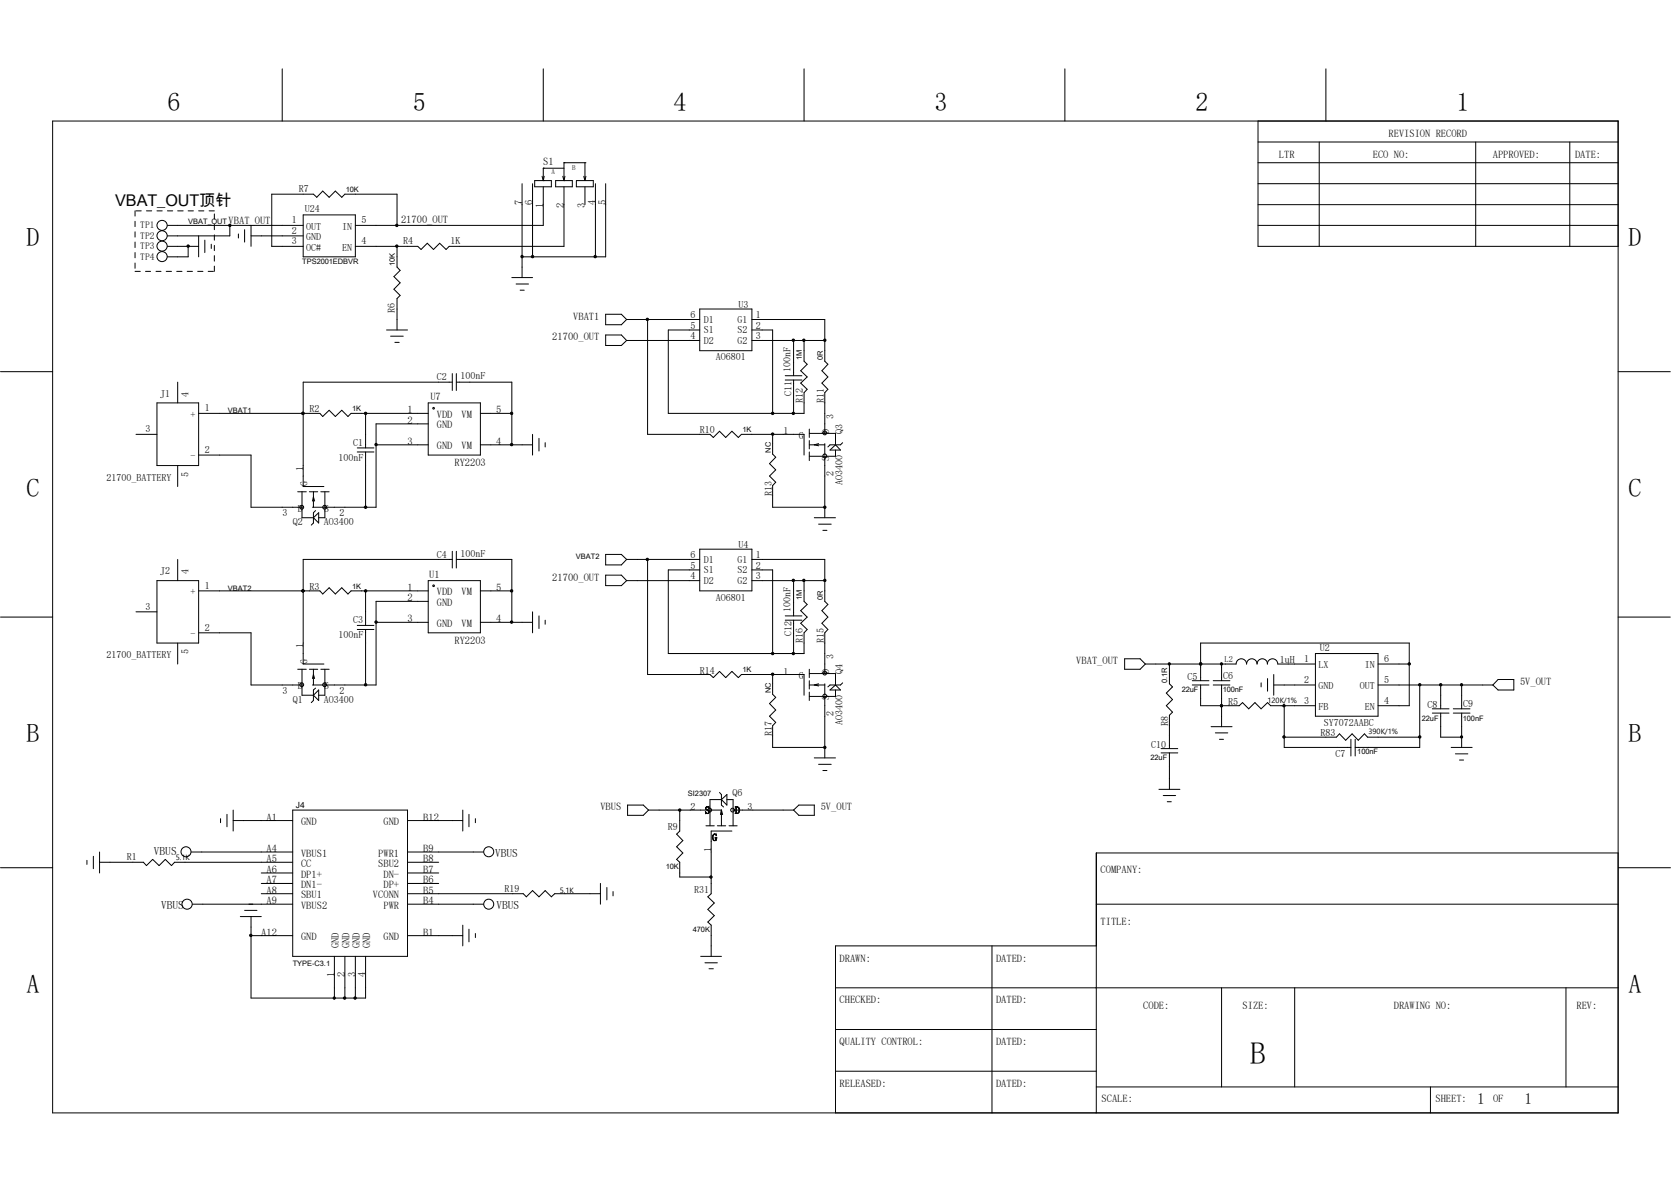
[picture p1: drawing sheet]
<svg xmlns="http://www.w3.org/2000/svg" width="297mm" height="210mm" viewBox="0 0 297 210" stroke-linecap="round" stroke-linejoin="round" font-family="sans-serif">
<g fill="none" stroke="#000" stroke-width=".18">
<path d="M50.2 12.2v9.3M96.6 12.2v9.3M142.9 12.2v9.3M189.3 12.2v9.3M235.7 12.2v9.3M9.4 21.5h278.2v176.2h-278.2zM24 37.5v.9M24 39.3v1M24.2 37.5h.9M26 37.5h1M27.9 37.5h.9M29.8 37.5h.9"/>
<path d="M31.6 37.5h1M33.4 37.5h1M35.3 37.5h.9M37.2 37.5h.9M38.1 38v.9M38.1 39.9v.9M53.9 38.2h9.3v7.4h-9.3zM92.8 32.6v16.7M94.7 32.6v13M95 32.1h3v1.1h-3zM96.4 31.3l.2 .8M96.6 29.9h.1"/>
<path d="M96.6 32.1h.1M96.6 29.9v2.2M96.6 33.2v6.8h-33.4M96.6 29.9h3.6M96.7 31.3l-.1 .8M98.8 32.1h2.9v1.1h-2.9zM100 31.3l.2 .8M100.2 28.9h.1M100.2 32.1h.1M100.2 28.9h3.8M100.2 33.2v10.6h-20.4l-.5 .5-1.2-1.1-1.1 1.1-1.1-1.1-1.1 1.1-.5-.5h-11.1M100.2 28.9v3.2"/>
<path d="M100.4 31.3l-.2 .8M102.4 32.1h3.1v1.1h-3.1zM103.8 31.3l.2 .8M104 28.9h.1M104 28.9v3.2M104 33.2v3.2M104.1 31.3l-.1 .8M105.8 32.6v13M107.7 32.6v13h-14.9M223.6 25.2h64M223.6 28.9h64M223.6 36.4h64"/>
<path d="M223.6 21.5v22.3h64M223.6 32.6h64M234.5 25.2v18.6M262.3 25.2v18.6M279 25.2v18.6M24 41.2v.9M24 43v1M24 44.9v.9M24 46.7v1M24 48.2h.9M25.9 48.2h.9M27.7 48.2h.9"/>
<path d="M29.5 48.2h1M29.8 40h24.1M29.8 43.8h5.5M31.4 48.2h.9M33.3 48.2h.9M33.4 43.8h.1M33.4 43.8v1.8h-3.6M35.1 48.2h1M35.3 41.9v3.7M36.4 42.7v2.2M37 48.2h.9M37.5 43.4v.8"/>
<path d="M38.1 41.7v1M38.1 43.6v.9M38.1 45.4v1M38.1 47.3v.9M40.9 40v1.9h-11.1M42.4 41.6v.7M43.5 40.8v2.2M44.6 41.9h9.3M44.6 40v3.8M68.7 58.6h3.7M69.4 59.7h2.3M70.6 40v-5.5h-9.3l-.6 .6-1.1-1.1-1.1 1.1-1.1-1.1-1.1 1.1-.6-.6h-7.4v9.3h5.6"/>
<path d="M70.6 43.8v3.7l.5 .5-1.1 1.1 1.1 1.1-1.1 1.2 1.1 1.1-.5 .5v5.6M91 49.3h3.7M91.7 50.5h2.2M92.5 51.6h.7M107.7 55.8h2.7l1 1-1 .9h-2.7zM107.7 59.5h2.7l1 1-1 .9h-2.7zM111.4 56.8h13M115.1 56.8v20.4h11.1l.6 .5 1.1-1.1 1.1 1.1 1.1-1.1 1.1 1.1 .6-.5h11.1v3.7M124.4 58.6h-5.6v14.8h24.1v-3.6l.6-.6-1.2-1.1 1.2-1.1-1.2-1.1 1.2-1.2-.6-.5v-3.7M124.4 54.9h9.2v7.4h-9.2zM133.6 56.8h13v7.4l.6 .5-1.1 1.2 1.1 1.1-1.1 1.1 1.1 1.1-.6 .6v7.2M133.6 58.6h3.7v14.8"/>
<path d="M223.6 40h64M.1 66h9.3M24.2 77.2h3.7M27.9 71.6h7.4v11.1h-7.4zM31.6 67.9v3.7M35.3 73.4h21.6l.5 .6 1.1-1.1 1.1 1.1 1.1-1.1 1.1 1.1 .6-.6h13.7M53.9 73.4h.1M63.5 79.6h3M65 73.4v6.2M66.8 79h9.3M70.2 60.8h.8M76.1 71.6h9.3v9.3h-9.3z"/>
<path d="M76.1 75.3h-9.3v14.8h-9.1M80.4 67.9h-26.5v18.5h3.7M80.4 66.4v3M81.1 66.4v3M81.1 67.9h9.9v11.1M85.4 73.4h5.6M85.4 79h9.3M94.7 77.2v3.7M95.8 77.9v2.2M96.9 78.7v.7M111.4 60.5h13M133.6 60.5h13"/>
<path d="M137.3 77.2v3.5l.6 .5-1.1 1.2 1.1 1.1-1.1 1.1 1.1 1.1-.6 .6v3.8h9.3M139.6 67.5h2.9M139.6 66.8h2.9M141.1 60.5v6.3M141.1 67.5v5.9M143.8 77h4.7v2M143.8 79h2.8M143.8 76.2v1.5M143.8 78.3v1.5M145.5 78.8l-.8 .2 .8 .2M146.6 78.8v2.1M147.5 80l1-1 .9 1z"/>
<path d="M148.5 80v1.1h-4.7M149.8 78.7l-.4 .3h-1.9l-.3 .4M287.6 66h9.3M31.6 82.7v3.7M31.6 99.4v3.8M35.3 80.9h9.3v9.2h9.1M52.9 87.4h1.5M53.7 87.4v4.6h2M55 87.4h1.5M55.5 90.1h2.1M55.5 89l.2-.7 .2 .7M55.7 87.4v2.7"/>
<path d="M55.7 92l.9-.9v1.8zM56.1 90.7l-.4 .4v1.8l-.4 .4M57 87.4h1.5M57.7 87.4v4.6h-1.1M63.5 80.3h3M65 80.3v9.8M80.4 99.4h-26.5v18.6h3.7M80.4 98v2.9M81.1 98v2.9M81.1 99.4h9.9v11.2M107.7 98.5h2.7l1 .9-1 1h-2.7zM111.4 99.4h13"/>
<path d="M115.1 99.4v20.4h11.1l.6 .6 1.1-1.1 1.1 1.1 1.1-1.1 1.1 1.1 .6-.6h11.1v3.7M124.4 97.6h9.2v7.4h-9.2zM133.6 99.4h13v7.4l.6 .6-1.1 1.1 1.1 1.1-1.1 1.1 1.1 1.1-.6 .6v7.3M143.8 80.3v1.5M144.7 92h3.8M145.5 93.1h2.2M146.3 94.2h.7M146.6 90.1h.1M146.6 81.1v10.9M.1 109.6h9.3M24.2 108.7h3.7M27.9 103.2h7.4v11.1h-7.4z"/>
<path d="M31.6 114.3v3.7M35.3 105h21.6l.5 .5 1.1-1.1 1.1 1.1 1.1-1.1 1.1 1.1 .6-.5h13.7M35.3 112.4h9.3v9.3h9.1M52.9 118.9h1.5M53.7 118.9v4.6h2M53.9 105h.1M55 118.9h1.5M55.7 118.9v2.8M57 118.9h1.5M57.7 118.9v4.6h-1.1M63.5 111.1h3M63.5 111.8h3"/>
<path d="M65 105v6.1M65 111.8v9.9M66.8 110.6h9.3M76.1 103.2h9.3v9.2h-9.3zM76.1 106.8h-9.3v14.9h-9.1M85.4 105h5.6M85.4 110.6h9.3M94.7 108.7v3.7M95.8 109.4v2.3M96.9 110.2v.7M107.7 102.2h2.7l1 1-1 .9h-2.7zM111.4 103.2h13"/>
<path d="M124.4 101.3h-5.6v14.8h24.1v-3.7l.6-.6-1.2-1.1 1.2-1.1-1.2-1.1 1.2-1.1-.6-.6v-3.6M133.6 103.2h13M133.6 101.3h3.7v14.8M137.3 119.8v3.6l.6 .5-1.1 1.1 1.1 1.2-1.1 1.1 1.1 1.1-.6 .5v3.9h9.3M139.6 110.2h2.9M139.6 109.4h2.9M141.1 103.2v6.2M141.1 110.2v5.9M143.8 119.7h4.7v2M143.8 118.9v1.5M199.9 117.1h2.7l1 .9-1 .9h-2.7zM207.9 118v3.5l.5 .5-1.1 1.1 1.1 1.2-1.1 1.1 1.1 1.1-.5 .6v5.9"/>
<path d="M213.4 118h.1M217.1 118v2.9M225.3 118a.93 .93 0 0 1 .9-.9 .93 .93 0 0 1 .9 .9h6.7M225.3 118a.93 .93 0 0 0-.9-.9 .93 .93 0 0 0-1 .9 .93 .93 0 0 0-.9-.9 .93 .93 0 0 0-.9 .9 .93 .93 0 0 0-1-.9 .93 .93 0 0 0-.9 .9h-16.1M226.4 119.8v3.7M233.8 116.1h11.1v11.2h-11.1zM244.9 118h5.6M287.6 109.6h9.3M55.5 121.7h2.1M55.5 120.6l.2-.8 .2 .8M56.1 122.3l-.4 .3v1.9l-.4 .3M56.6 122.6v1.9l-.9-1z"/>
<path d="M143.8 121.7h2.8M143.8 120.9v1.5M143.8 123v1.5M144.7 134.7h3.8M145.5 121.5l-.8 .2 .8 .2M145.5 135.8h2.2M146.3 136.9h.7M146.6 132.8h.1M146.6 121.5v2M146.6 123.7v11M147.5 122.6l1-.9 .9 .9zM148.5 122.6v1.1h-4.7"/>
<path d="M149.8 121.3l-.4 .4h-1.9l-.3 .3M206.4 133.8h2.9M206.4 133h2.9M207.9 133.8v6.5M211.9 121.7h3M211.9 120.9h3M213.4 120.9v-6.6h37.1v11.1h-5.6M213.4 121.7v3.7h6.9l.6-.6 1.1 1.1 1.1-1.1 1.1 1.1 1.1-1.1 .5 .6h8M215.3 129.1h3.7M215.6 121.7h3M215.6 120.9h3M216 130.2h2.2"/>
<path d="M216.7 131.4h.8M217.1 125.4h.1M217.1 121.7v7.4M224.2 121.3v.7M225.3 120.6v2.2M226.4 121.7h7.4M228.3 131h9.2l.6-.6 1.1 1.1 1.1-1.1 1.1 1.1 1.1-1.1 .6 .6h9.2M228.3 125.4v7.4h11.8M240.1 131.4v2.9M240.9 131.4v2.9M244.9 121.7h20.4M252.3 121.7v11.1h-11.4"/>
<path d="M254.6 126.7h3M254.6 125.9h3M256.1 126.7v4.3h3.7M256.1 121.7v4.2M257.9 132.8h3.8M258.3 126.7h3M258.3 125.9h3M258.7 133.9h2.2M259.4 135h.7M259.8 131h.1M259.8 121.7v4.2M259.8 126.7v6.1"/>
<path d="M266.3 120.7h2.8v1.9h-2.8l-1-.9zM.1 154.2h9.3M15.5 152.9v.7M16.6 152.1v2.2M17.7 153.2h7.8l.5 .6 1.1-1.1 1.2 1.1 1.1-1.1 1.1 1.1 .5-.6h21M17.7 151.4v3.7M34 151.4h18M39.2 145.5v.7M40.3 144.7v2.2M41.4 145.8h10.6M41.4 143.9v3.8M46.4 158.8h5.6"/>
<path d="M46.4 155.1h5.6M46.4 157h5.6M52 143.9h20.4v26h-20.4zM72.4 158.8h20.6l.6 .5 1.1-1.1 1.1 1.1 1.1-1.1 1.1 1.1 .6-.5h8.1M72.4 153.2h5.6M72.4 145.8h9.9M72.4 151.4h13.5M72.4 155.1h5.6M72.4 157h5.6M82.3 143.9v3.8M83.4 144.7v2.2M84.5 145.5v.7"/>
<path d="M106.7 157v3.7M107.9 157.7v2.2M109 158.4v.8M111.5 143h2.8l1 .9-1 1h-2.8zM115.3 143.9h12.9M120.8 143.9v3.8l-.5 .5 1.1 1.2-1.1 1.1 1.1 1.1-1.1 1.1 .5 .5v2.6h5.6M125.5 146.7h1.5M127.5 146.7h1.5M127.9 140.8l.3 .4v1.8l.4 .4M128.2 143.9v2.8M128.2 142.1h-2v4.6M128.2 142.1l1-.9v1.8z"/>
<path d="M128.2 143.9l.2 .8h-.3zM129.2 142.1h1.1v4.6M129.6 146.7h1.4M130.1 147.7h-3.7v11.1l-.6 .5 1.2 1.1-1.2 1.2 1.2 1.1-1.2 1.1 .6 .6v5.5M130.3 143.9h10.8M141.1 143.9l.9-.9h2.7v1.9h-2.7zM206 140.3h3.7M206.8 141.4h2.2M207.5 142.5h.7M287.6 151.6h-92.7v46.1M287.7 154.2h9.2M34.2 160.7h17.8"/>
<path d="M42.7 162.9h3.7M43.5 161.8h2.2M44.6 166.2h7.4M44.6 162.9v14.4h20.4v-7.4M59.4 169.9v7.4M61.3 169.9v7.4M63.2 169.9v7.4M72.4 160.7h13.5M72.4 166.2h9.9M82.3 164.4v3.7M83.4 165.1v2.2M84.5 165.9v.7"/>
<path d="M124.5 169.9h3.7M125.3 171.1h2.2M126 172.1h.8M148.5 175.5h139.1M176.3 168.1v29.6M194.9 160.7h92.7M194.9 168.1h-46.4v29.6M217.1 175.5v17.6M230.1 175.5v17.6M278.3 175.5v17.6M148.5 182.9h46.4M148.5 190.3h46.4"/>
<path d="M194.9 193.1h92.7M254.3 193.1v4.6"/>
<circle cx="28.8" cy="40.1" r=".9"/>
<circle cx="28.8" cy="43.7" r=".9"/>
<circle cx="28.8" cy="45.6" r=".9"/>
<circle cx="28.8" cy="41.9" r=".9"/>
<circle cx="77.1" cy="72.5" r=".15"/>
<circle cx="146.6" cy="76.9" r=".34"/>
<circle cx="53.6" cy="90.1" r=".34"/>
<circle cx="57.7" cy="90.1" r=".34"/>
<circle cx="146.6" cy="81" r=".34"/>
<circle cx="77.1" cy="104.1" r=".15"/>
<circle cx="146.6" cy="119.6" r=".34"/>
<circle cx="53.6" cy="121.7" r=".34"/>
<circle cx="57.7" cy="121.7" r=".34"/>
<circle cx="146.6" cy="123.7" r=".34"/>
<circle cx="33.1" cy="151.3" r=".89"/>
<circle cx="86.9" cy="151.3" r=".89"/>
<circle cx="126.2" cy="143.9" r=".34"/>
<circle cx="130.2" cy="143.9" r=".34"/>
<circle cx="33.3" cy="160.7" r=".9"/>
<circle cx="86.9" cy="160.7" r=".89"/>
</g>
<g fill="#000" stroke="#000" stroke-width=".18">
<circle cx="33.4" cy="43.7" r=".21"/>
<circle cx="40.9" cy="40" r=".21"/>
<circle cx="70.5" cy="43.7" r=".21"/>
<circle cx="70.5" cy="40" r=".21"/>
<circle cx="92.8" cy="45.6" r=".21"/>
<circle cx="94.7" cy="45.6" r=".21"/>
<circle cx="105.8" cy="45.6" r=".21"/>
<circle cx="115.1" cy="56.7" r=".21"/>
<circle cx="53.8" cy="73.4" r=".21"/>
<circle cx="65" cy="73.4" r=".21"/>
<circle cx="66.8" cy="79" r=".21"/>
<circle cx="90.9" cy="73.4" r=".21"/>
<circle cx="90.9" cy="79" r=".21"/>
<circle cx="137.3" cy="73.4" r=".21"/>
<circle cx="137.3" cy="77.1" r=".21"/>
<circle cx="141" cy="60.5" r=".21"/>
<circle cx="141" cy="73.4" r=".21"/>
<circle cx="142.9" cy="60.5" r=".21"/>
<circle cx="146.6" cy="60.5" r=".21"/>
<circle cx="65" cy="90.1" r=".21"/>
<circle cx="115.1" cy="99.4" r=".21"/>
<circle cx="146.6" cy="90.1" r=".21"/>
<circle cx="53.8" cy="105" r=".21"/>
<circle cx="65" cy="105" r=".21"/>
<circle cx="66.8" cy="110.5" r=".21"/>
<circle cx="90.9" cy="110.5" r=".21"/>
<circle cx="90.9" cy="105" r=".21"/>
<circle cx="137.3" cy="119.8" r=".21"/>
<circle cx="137.3" cy="116.1" r=".21"/>
<circle cx="141" cy="103.1" r=".21"/>
<circle cx="141" cy="116.1" r=".21"/>
<circle cx="142.9" cy="103.1" r=".21"/>
<circle cx="146.6" cy="103.1" r=".21"/>
<circle cx="207.8" cy="118" r=".2"/>
<circle cx="213.4" cy="118" r=".21"/>
<circle cx="217.1" cy="118" r=".2"/>
<circle cx="250.5" cy="118" r=".21"/>
<circle cx="65" cy="121.7" r=".21"/>
<circle cx="146.6" cy="132.8" r=".21"/>
<circle cx="217.1" cy="125.4" r=".2"/>
<circle cx="228.2" cy="130.9" r=".21"/>
<circle cx="228.2" cy="125.4" r=".21"/>
<circle cx="252.3" cy="130.9" r=".21"/>
<circle cx="252.3" cy="121.7" r=".21"/>
<circle cx="256.1" cy="121.7" r=".21"/>
<circle cx="259.8" cy="130.9" r=".2"/>
<circle cx="259.8" cy="121.7" r=".2"/>
<circle cx="120.8" cy="143.9" r=".21"/>
<circle cx="126.4" cy="155.8" r=".21"/>
<circle cx="44.6" cy="166.2" r=".21"/>
<circle cx="59.4" cy="177.3" r=".2"/>
<circle cx="61.3" cy="177.3" r=".21"/>
<circle cx="63.1" cy="177.3" r=".21"/>
</g>
<text font-size="5.5" x="222.2" y="189">B</text>
<g font-size="4.6">
<text x="29.8" y="19.6">6</text>
<text x="73.4" y="19.6">5</text>
<text x="119.7" y="19.6">4</text>
<text x="166.1" y="19.6">3</text>
<text x="212.5" y="19.6">2</text>
<text x="258.9" y="19.6">1</text>
<text x="4.7" y="43.8">D</text>
<text x="289.5" y="43.8">D</text>
<text x="4.7" y="88.3">C</text>
<text x="289.5" y="88.3">C</text>
<text x="4.7" y="131.9">B</text>
<text x="289.5" y="131.9">B</text>
<text x="4.7" y="176.4">A</text>
<text x="289.5" y="176.4">A</text>
</g>
<text font-size="2.9" x="20.5" y="36.5">VBAT_OUT顶针</text>
<g font-size="2.8">
<text x="262.6" y="196.2">1</text>
<text x="270.9" y="196.2">1</text>
</g>
<g font-size="2">
<text x="27.3" y="151.8">VBUS</text>
<text x="88" y="152.2">VBUS</text>
<text x="28.6" y="161.5">VBUS</text>
<text x="88.2" y="161.5">VBUS</text>
</g>
<g font-size="1.9">
<text x="96.6" y="29.3">S1</text>
<text x="227.3" y="28">LTR</text>
<text x="244" y="28">ECO NO:</text>
<text x="246.8" y="24.3">REVISION RECORD</text>
<text x="265.3" y="28">APPROVED:</text>
<text x="280" y="28">DATE:</text>
<text x="40.6" y="39.9">VBAT_OUT</text>
<text x="71.3" y="39.7">21700_OUT</text>
<text x="92.8" y="36.4" transform="rotate(-90 92.8 36.4)">7</text>
<text x="94.7" y="36.4" transform="rotate(-90 94.7 36.4)">6</text>
<text x="96.6" y="36.9" transform="rotate(-90 96.6 36.9)">1</text>
<text x="100.2" y="36.9" transform="rotate(-90 100.2 36.9)">2</text>
<text x="104" y="36.9" transform="rotate(-90 104 36.9)">3</text>
<text x="105.8" y="36.4" transform="rotate(-90 105.8 36.4)">4</text>
<text x="107.7" y="36.4" transform="rotate(-90 107.7 36.4)">5</text>
<text x="101.9" y="56.8">VBAT1</text>
<text x="98.2" y="60.5">21700_OUT</text>
<text x="76.5" y="71">U7</text>
<text x="72.4" y="73.4">1</text>
<text x="72.4" y="75.3">2</text>
<text x="77.6" y="74.3">VDD</text>
<text x="77.6" y="76.1">GND</text>
<text x="82" y="74.3">VM</text>
<text x="88.2" y="73.4">5</text>
<text x="72.4" y="79">3</text>
<text x="77.6" y="79.8">GND</text>
<text x="80.8" y="82.8">RY2203</text>
<text x="82" y="79.8">VM</text>
<text x="88.2" y="79">4</text>
<text x="72.4" y="105">1</text>
<text x="72.4" y="106.8">2</text>
<text x="76.3" y="102.8">U1</text>
<text x="77.6" y="105.8">VDD</text>
<text x="77.6" y="107.7">GND</text>
<text x="82" y="105.8">VM</text>
<text x="88.2" y="105">5</text>
<text x="98.2" y="103.2">21700_OUT</text>
<text x="72.4" y="110.6">3</text>
<text x="77.6" y="111.4">GND</text>
<text x="82" y="111.4">VM</text>
<text x="88.2" y="110.6">4</text>
<text x="80.8" y="114.4">RY2203</text>
<text x="191.3" y="118">VBAT_OUT</text>
<text x="270.2" y="121.7">5V_OUT</text>
<text x="106.7" y="143.9">VBUS</text>
<text x="145.9" y="143.9">5V_OUT</text>
<text x="47.4" y="145.8">A1</text>
<text x="53.5" y="146.6">GND</text>
<text x="68.2" y="146.6">GND</text>
<text x="75.2" y="145.8">B12</text>
<text x="47.4" y="151.4">A4</text>
<text x="47.4" y="153.2">A5</text>
<text x="47.4" y="155.1">A6</text>
<text x="53.5" y="152.2">VBUS1</text>
<text x="53.5" y="154">CC</text>
<text x="53.5" y="155.9">DP1+</text>
<text x="67.2" y="154">SBU2</text>
<text x="67.2" y="152.2">PWR1</text>
<text x="68.2" y="155.9">DN-</text>
<text x="75.2" y="155.1">B7</text>
<text x="75.2" y="153.2">B8</text>
<text x="75.2" y="151.4">B9</text>
<text x="195.6" y="155.1">COMPANY:</text>
<text x="47.4" y="157">A7</text>
<text x="47.4" y="158.8">A8</text>
<text x="47.4" y="160.7">A9</text>
<text x="53.5" y="157.8">DN1-</text>
<text x="53.5" y="159.6">SBU1</text>
<text x="53.5" y="161.5">VBUS2</text>
<text x="66.3" y="159.6">VCONN</text>
<text x="68.2" y="161.5">PWR</text>
<text x="68.2" y="157.8">DP+</text>
<text x="75.2" y="160.7">B4</text>
<text x="75.2" y="158.8">B5</text>
<text x="75.2" y="157">B6</text>
<text x="46.4" y="166.2">A12</text>
<text x="53.5" y="167">GND</text>
<text x="68.2" y="167">GND</text>
<text x="75.2" y="166.2">B1</text>
<text x="195.6" y="164.4">TITLE:</text>
<text x="59.4" y="173.7" transform="rotate(-90 59.4 173.7)">1</text>
<text x="60.2" y="168.4" transform="rotate(-90 60.2 168.4)">GND</text>
<text x="61.3" y="173.7" transform="rotate(-90 61.3 173.7)">2</text>
<text x="62.1" y="168.4" transform="rotate(-90 62.1 168.4)">GND</text>
<text x="63.2" y="173.7" transform="rotate(-90 63.2 173.7)">3</text>
<text x="64" y="168.4" transform="rotate(-90 64 168.4)">GND</text>
<text x="65" y="173.7" transform="rotate(-90 65 173.7)">4</text>
<text x="65.8" y="168.4" transform="rotate(-90 65.8 168.4)">GND</text>
<text x="149.2" y="170.9">DRAWN:</text>
<text x="177" y="170.9">DATED:</text>
<text x="149.2" y="178.3">CHECKED:</text>
<text x="177" y="178.3">DATED:</text>
<text x="203.2" y="179.2">CODE:</text>
<text x="220.9" y="179.2">SIZE:</text>
<text x="247.7" y="179.2">DRAWING NO:</text>
<text x="280.2" y="179.2">REV:</text>
<text x="149.2" y="185.7">QUALITY CONTROL:</text>
<text x="177" y="185.7">DATED:</text>
<text x="149.2" y="193.1">RELEASED:</text>
<text x="177" y="193.1">DATED:</text>
<text x="195.8" y="195.9">SCALE:</text>
<text x="255.1" y="195.9">SHEET:</text>
<text x="265.4" y="195.9">OF</text>
</g>
<g font-size="1.8">
<text x="53.1" y="34.1">R7</text>
<text x="51.9" y="39.7">1</text>
<text x="51.9" y="41.6">2</text>
<text x="54.2" y="37.6">U24</text>
<text x="54.4" y="40.8">OUT</text>
<text x="60.8" y="40.8">IN</text>
<text x="64.3" y="39.7">5</text>
<text x="51.9" y="43.4">3</text>
<text x="54.4" y="42.7">GND</text>
<text x="54.4" y="44.5">OC#</text>
<text x="60.8" y="44.5">EN</text>
<text x="64.3" y="43.4">4</text>
<text x="71.7" y="43.4">R4</text>
<text x="80" y="43.4">1K</text>
<text x="70.2" y="55.7" transform="rotate(-90 70.2 55.7)">R6</text>
<text x="122.7" y="58.4">5</text>
<text x="122.7" y="56.6">6</text>
<text x="125.1" y="59.2">S1</text>
<text x="125.1" y="57.3">D1</text>
<text x="131.1" y="57.3">G1</text>
<text x="131.1" y="59.2">S2</text>
<text x="131.3" y="54.7">U3</text>
<text x="134.4" y="56.6">1</text>
<text x="134.4" y="58.4">2</text>
<text x="122.7" y="60.3">4</text>
<text x="125.1" y="61">D2</text>
<text x="127.3" y="64.1">AO6801</text>
<text x="131.1" y="61">G2</text>
<text x="134.4" y="60.3">3</text>
<text x="28.5" y="70.5">J1</text>
<text x="33.5" y="70.5" transform="rotate(-90 33.5 70.5)">4</text>
<text x="77.6" y="67.5">C2</text>
<text x="81.9" y="67.4">100nF</text>
<text x="140.5" y="66" transform="rotate(-90 140.5 66)">100nF</text>
<text x="140.7" y="70.3" transform="rotate(-90 140.7 70.3)">C11</text>
<text x="142.7" y="71.6" transform="rotate(-90 142.7 71.6)">R12</text>
<text x="146.4" y="71.6" transform="rotate(-90 146.4 71.6)">R11</text>
<text x="25.9" y="76.8">3</text>
<text x="33.9" y="74.2">+</text>
<text x="36.4" y="73.1">1</text>
<text x="55" y="73.3">R2</text>
<text x="124.4" y="77">R10</text>
<text x="139.2" y="77.2">1</text>
<text x="142" y="77.9">G</text>
<text x="147.4" y="77.1" transform="rotate(-90 147.4 77.1)">D</text>
<text x="148.1" y="74.4" transform="rotate(-90 148.1 74.4)">3</text>
<text x="149.8" y="77.1" transform="rotate(-90 149.8 77.1)">Q3</text>
<text x="33.9" y="81.6">-</text>
<text x="36.4" y="80.5">2</text>
<text x="53.9" y="83.7" transform="rotate(-90 53.9 83.7)">1</text>
<text x="60.2" y="81.8">100nF</text>
<text x="62.8" y="79.2">C1</text>
<text x="147.4" y="81.8" transform="rotate(-90 147.4 81.8)">S</text>
<text x="18.9" y="85.4">21700_BATTERY</text>
<text x="33.5" y="84.8" transform="rotate(-90 33.5 84.8)">5</text>
<text x="54.7" y="86.4" transform="rotate(-90 54.7 86.4)">G</text>
<text x="137.2" y="88.1" transform="rotate(-90 137.2 88.1)">R13</text>
<text x="148.1" y="84.5" transform="rotate(-90 148.1 84.5)">2</text>
<text x="149.8" y="86.2" transform="rotate(-90 149.8 86.2)">AO3400</text>
<text x="50.2" y="91.7">3</text>
<text x="52" y="93.3">Q2</text>
<text x="52.9" y="90.9">D</text>
<text x="57.6" y="93.3">AO3400</text>
<text x="57.6" y="90.9">S</text>
<text x="60.4" y="91.7">2</text>
<text x="77.6" y="99.1">C4</text>
<text x="81.9" y="98.9">100nF</text>
<text x="122.7" y="101.1">5</text>
<text x="122.7" y="99.2">6</text>
<text x="125.1" y="101.9">S1</text>
<text x="125.1" y="100">D1</text>
<text x="131.1" y="100">G1</text>
<text x="131.1" y="101.9">S2</text>
<text x="131.3" y="97.4">U4</text>
<text x="134.4" y="99.2">1</text>
<text x="134.4" y="101.1">2</text>
<text x="28.5" y="102">J2</text>
<text x="33.5" y="102" transform="rotate(-90 33.5 102)">4</text>
<text x="33.9" y="105.7">+</text>
<text x="36.4" y="104.6">1</text>
<text x="55" y="104.8">R3</text>
<text x="122.7" y="103">4</text>
<text x="125.1" y="103.7">D2</text>
<text x="127.3" y="106.7">AO6801</text>
<text x="131.1" y="103.7">G2</text>
<text x="134.4" y="103">3</text>
<text x="25.9" y="108.3">3</text>
<text x="33.9" y="113.2">-</text>
<text x="36.4" y="112.1">2</text>
<text x="60.2" y="113.3">100nF</text>
<text x="62.8" y="110.7">C3</text>
<text x="140.5" y="108.7" transform="rotate(-90 140.5 108.7)">100nF</text>
<text x="140.7" y="113" transform="rotate(-90 140.7 113)">C12</text>
<text x="18.9" y="116.9">21700_BATTERY</text>
<text x="33.5" y="116.3" transform="rotate(-90 33.5 116.3)">5</text>
<text x="53.9" y="115.2" transform="rotate(-90 53.9 115.2)">1</text>
<text x="54.7" y="117.9" transform="rotate(-90 54.7 117.9)">G</text>
<text x="124.4" y="119.7">R14</text>
<text x="139.2" y="119.8">1</text>
<text x="142.7" y="114.3" transform="rotate(-90 142.7 114.3)">R16</text>
<text x="146.4" y="114.3" transform="rotate(-90 146.4 114.3)">R15</text>
<text x="147.4" y="119.8" transform="rotate(-90 147.4 119.8)">D</text>
<text x="148.1" y="117.1" transform="rotate(-90 148.1 117.1)">3</text>
<text x="149.8" y="119.8" transform="rotate(-90 149.8 119.8)">Q4</text>
<text x="227.5" y="117.8">1uH</text>
<text x="231.8" y="117.6">1</text>
<text x="234.4" y="118.7">LX</text>
<text x="234.6" y="115.7">U2</text>
<text x="242.6" y="118.7">IN</text>
<text x="246" y="117.6">6</text>
<text x="50.2" y="123.2">3</text>
<text x="52" y="124.8">Q1</text>
<text x="52.9" y="122.5">D</text>
<text x="57.6" y="124.8">AO3400</text>
<text x="57.6" y="122.5">S</text>
<text x="60.4" y="123.2">2</text>
<text x="142" y="120.6">G</text>
<text x="147.4" y="124.5" transform="rotate(-90 147.4 124.5)">S</text>
<text x="211.1" y="120.8">C5</text>
<text x="217.4" y="120.6">C6</text>
<text x="218.3" y="125.3">R5</text>
<text x="231.8" y="121.3">2</text>
<text x="231.8" y="125">3</text>
<text x="234.4" y="122.5">GND</text>
<text x="241.7" y="122.5">OUT</text>
<text x="246" y="125">4</text>
<text x="246" y="121.3">5</text>
<text x="253.7" y="125.8">C8</text>
<text x="260.1" y="125.6">C9</text>
<text x="137.2" y="130.8" transform="rotate(-90 137.2 130.8)">R17</text>
<text x="148.1" y="127.2" transform="rotate(-90 148.1 127.2)">2</text>
<text x="149.8" y="128.9" transform="rotate(-90 149.8 128.9)">AO3400</text>
<text x="207.6" y="128.9" transform="rotate(-90 207.6 128.9)">R8</text>
<text x="234.4" y="126.2">FB</text>
<text x="234.7" y="130.8">R83</text>
<text x="235.3" y="128.9">SY7072AABC</text>
<text x="242.6" y="126.2">EN</text>
<text x="204.6" y="132.9">C10</text>
<text x="237.4" y="134.5">C7</text>
<text x="122.7" y="143.9">2</text>
<text x="130.2" y="141.5">Q6</text>
<text x="132.9" y="143.9">3</text>
<text x="118.7" y="147.5">R9</text>
<text x="125.3" y="144.6">S</text>
<text x="126.6" y="149.4">G</text>
<text x="130.6" y="144.6">D</text>
<text x="22.5" y="152.9">R1</text>
<text x="126.4" y="151.3" transform="rotate(-90 126.4 151.3)">1</text>
<text x="89.7" y="158.4">R19</text>
<text x="123.4" y="158.7">R31</text>
</g>
<g font-size="1.7">
<text x="24.9" y="40.6">TP1</text>
<text x="24.9" y="42.5">TP2</text>
<text x="24.9" y="44.3">TP3</text>
<text x="24.9" y="46.2">TP4</text>
</g>
<g font-size="1.5">
<text x="217.6" y="117.6">L2</text>
<text x="52.6" y="143.6">J4</text>
</g>
<g font-size="1.3">
<text x="61.5" y="34.1">10K</text>
<text x="33.4" y="39.9">VBAT_OUT</text>
<text x="53.7" y="47">TPS2001EDBVR</text>
<text x="70.2" y="47.3" transform="rotate(-90 70.2 47.3)">10K</text>
<text x="142.5" y="64" transform="rotate(-90 142.5 64)">1M</text>
<text x="146.3" y="64" transform="rotate(-90 146.3 64)">0R</text>
<text x="40.5" y="73.4">VBAT1</text>
<text x="62.6" y="73.1">1K</text>
<text x="132" y="76.8">1K</text>
<text x="137" y="80.5" transform="rotate(-90 137 80.5)">NC</text>
<text x="102.4" y="99.4">VBAT2</text>
<text x="40.5" y="105">VBAT2</text>
<text x="62.6" y="104.6">1K</text>
<text x="142.5" y="106.6" transform="rotate(-90 142.5 106.6)">1M</text>
<text x="146.3" y="106.6" transform="rotate(-90 146.3 106.6)">0R</text>
<text x="132" y="119.5">1K</text>
<text x="137" y="123.1" transform="rotate(-90 137 123.1)">NC</text>
<text x="207.5" y="121.3" transform="rotate(-90 207.5 121.3)">0.1R</text>
<text x="210.1" y="123">22uF</text>
<text x="217.3" y="123">100nF</text>
<text x="225.3" y="124.9">120K/1%</text>
<text x="243.2" y="130.5">390K/1%</text>
<text x="252.7" y="128.1">22uF</text>
<text x="260" y="128.1">100nF</text>
<text x="204.5" y="135.1">22uF</text>
<text x="241.3" y="134">100nF</text>
<text x="122.3" y="141.5">SI2307</text>
<text x="31.2" y="152.9">5.1K</text>
<text x="118.3" y="154.4">10K</text>
<text x="99.5" y="158.6">5.1K</text>
<text x="123.1" y="165.5">470K</text>
<text x="52" y="171.6">TYPE-C3.1</text>
</g>
<g font-size="1.2">
<text x="98" y="30.9">A</text>
<text x="101.7" y="30.2">B</text>
</g>
</svg>
